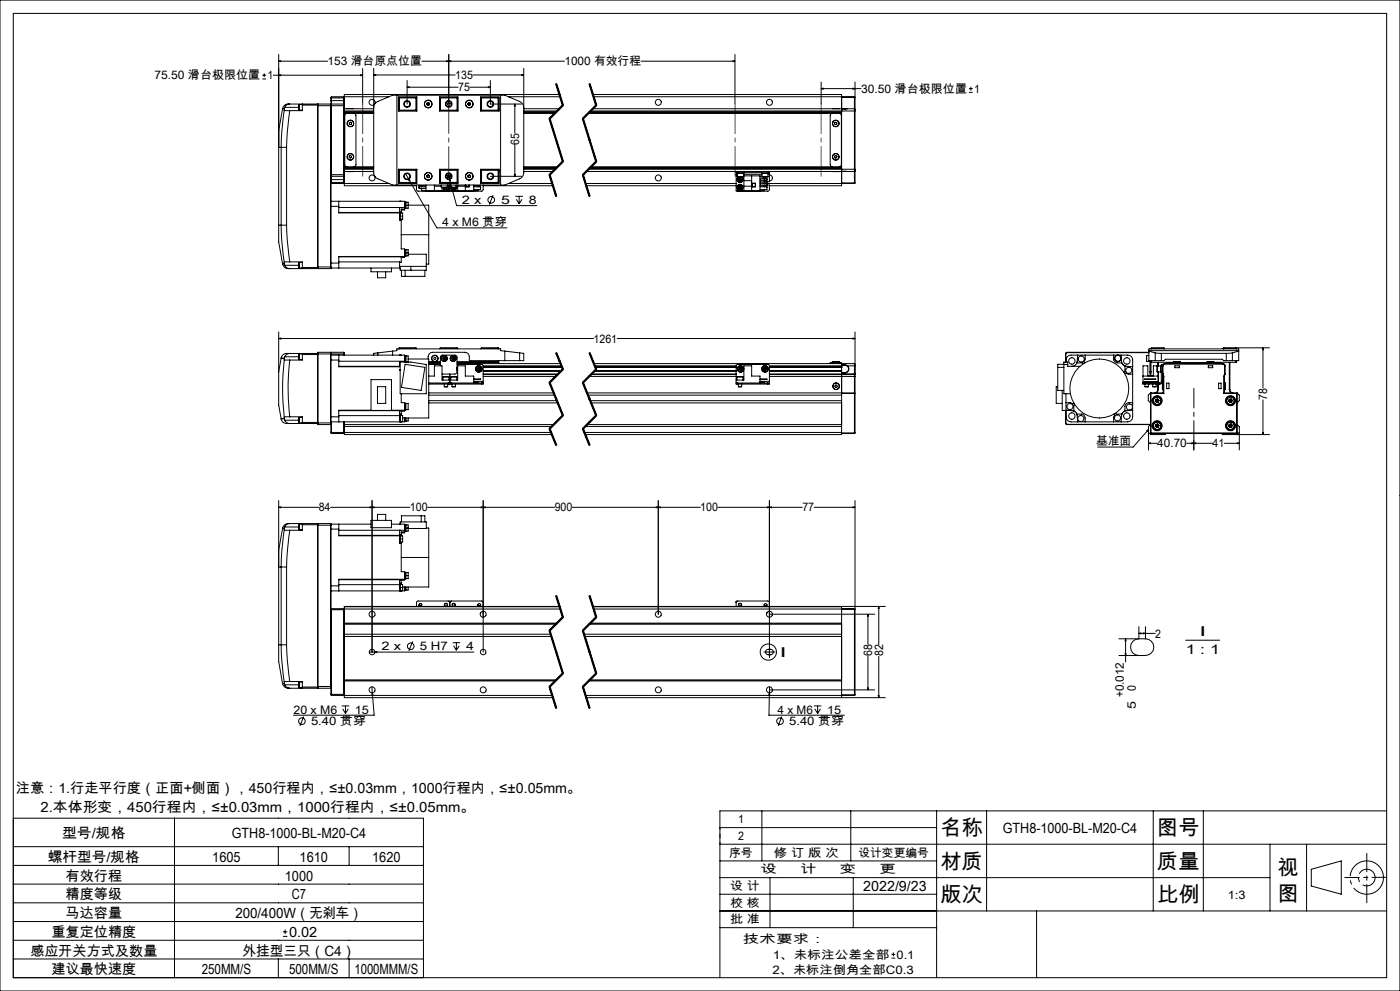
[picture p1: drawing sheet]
<svg xmlns="http://www.w3.org/2000/svg" width="420mm" height="297mm" viewBox="0 0 420 297" stroke-linecap="round" stroke-linejoin="round" font-family="sans-serif">
<g fill="none" stroke="#000" stroke-width=".3">
<path d="M0 0h420v297h-420zM4 4h412v289h-412zM83.6 18.3l.6-.1v.3zM83.6 18.3h14.7M83.6 16.3v51.2M134 18.2l.6 .1-.6 .2zM134.6 18.3l.6-.1v.3zM134.6 16.3v14.9M169.3 18.3h-42.8M192.3 18.3h28.2M219.9 18.2l.6 .1-.6 .2zM220.5 16.3v14.9"/>
<path d="M78.7 23.7h1.1M78.7 22.5h1.1M79.3 22v1.1M82 22.5h26.8M83.6 22.5l.6-.1v.3zM84.8 32.6l-1.2 6.6v5h.7M84.8 32.6h.5M85.3 33.1l-.8 6.5-.2 4.6M85.3 33.1l1.6 .1M85.3 32.6v.5M85.4 32.2l-.1 .4M85.4 32.2h4.3"/>
<path d="M86.9 31.2h-.3a1.67 1.67 0 0 0-1.8 1.4M86.9 33.2l-.7 6.5-.2 4.5M86.9 31.2l8.4 .1M86.9 31.2l-.8 .2-.7 .8M89.7 31.3v1.7M89.7 31.3h1M89.7 33h1M90.7 31.2v.3M90.7 31.5v1.7h-3.8M90.7 31.5h4.6M95.3 31.3v.4M95.3 31.7v48.3"/>
<path d="M95.3 31.7h8M95.4 31.2v49.3M95.4 31.2h3.8M95.4 31.2l-.1 .1M99.2 31.2v49.3M99.2 31.2l.1 .1M99.3 31.3v48.7M99.3 30.2v1.1M99.3 29.4h4M99.3 30.2h4M99.4 31.2v21.6M99.4 29v2.2"/>
<path d="M99.4 31.2h3.7M99.4 29l-.1 1.2M99.4 29h3.7M99.4 31.2l-.1 .1M103.1 31.2v21.6M103.1 29v2.2M103.1 31.2l.2 .1M103.1 29l.2 .2M103.3 31.3v.4M103.3 31.7v20.6M103.3 34h8.8M103.3 32.6h8.8"/>
<path d="M103.3 33.7h8.8M103.3 29h13.4M103.3 33.3h8.8M103.3 33.6h8.8M104 32.6h1.9M104.1 34l-.5 .2-.2 .5v14.7l.2 .4 .5 .2M104.8 36.8l.4-.2 .3 .3-.1 .3-.3 .2-.3-.3zM106.1 34l.4 .1 .3 .4v15l-.3 .4-.4 .1M108.2 22.4l.6 .1-.6 .2zM108.8 20.5v10.7M112.1 22.5l.6-.2v.3zM112.1 20.5v31.6l.9 1.3 4.8 2.1h33.6l5.1-2.3 .5-.7 .1-.8v-31.2"/>
<path d="M112.1 22.5h24.5M112.1 32.2l.2-.7 .7-.9 4.8-2.1h33.6l4.8 2.1 .8 .9 .1 .7M119.1 28.5v27M119.5 32.6h.1M119.5 29.1h5.6v4.2h-5.6zM119.6 29.3v4M119.6 29.3h5.2M119.8 29.2v4M119.8 29.2h5.3M119.8 33.2h5.3M119.8 29.2l-.2 .1M122.1 26.1l.6-.1v.3z"/>
<path d="M122.1 24.1v7.1M122.1 26.1h15.3M124.8 29.3l.2-.1v4l-.2-.2M124.8 33h-5.2l.2 .2M124.8 29.3v3.7M128.1 31.4l.3 .1M128.1 31v.4M128.4 30.8l.4 .2M128.4 30.8l-.3 .2M128.8 31.4l-.4 .1M128.8 31v.4M131.9 29.1h5.5v4.2h-5.5z"/>
<path d="M131.9 29.2h5.5M131.9 33.2h5.5M132.1 29.3v3.7M132.1 29.3l-.2-.1v4l.2-.2M132.1 33h5M132.1 29.3h5M137.1 29.3l.2-.1v4l-.2-.2M137.1 29.3v3.7M140.4 31.4l.4 .1M140.4 31v.4M140.8 30.8l.3 .2M140.8 30.8l-.4 .2"/>
<path d="M141 26.1h6.1M141.1 31.4l-.3 .1M141.1 31v.4M141.9 22.5h15.2M144.2 29.1h5.5v4.2h-5.5zM144.2 29.2h5.2M144.2 33.2h5.2M144.5 29.3v3.7M144.5 29.3l-.2-.1v4l.2-.2M144.5 33h5.1l-.2 .2M144.5 29.3h5.1M146.5 26l.6 .1-.6 .2z"/>
<path d="M147.1 24.1v7.1h9.4M149.4 29.2v4M149.4 29.2l.2 .1M149.6 29.3v4M149.6 32.6h.1M150.2 28.5v27M152.5 29h15.5M154.4 31.2l.2 .6h-.3zM154.4 31.2v8.6M156.5 22.3l.6 .2-.6 .1zM157.1 34h9.3M157.1 32.6h10.7"/>
<path d="M157.1 33.7h9.6M157.1 33.3h10M157.1 33.6h9.7M164.7 35.6l4 12.9M165 35.5l4 12.8M166.7 25.2l2 6.4M166.9 25.1l2 6.5-4 4 4 12.8-4 4 2 6.4M167 25.1l2 6.4M167.9 28.3h-64.6v3M168.7 31.4l-4 4M169 31.7l-4 4M174.7 35.6l4 12.9"/>
<path d="M175 35.5l4 12.8M176.4 34h76.1M176.7 25.2l2 6.4M176.7 33.7h75.8M176.8 33.6h75.7M176.9 25.1l2 6.5-4 4 4 12.8-4 4 2 6.4M177 25.1l2 6.4M177.2 33.3h79.1M177.8 28.3h74.7v5M177.8 32.6h75.7M178 29h78.3M178.7 31.4l-4 4"/>
<path d="M179 31.7l-4 4M246.3 26.6l.6-.2v.3zM246.3 26.6h12M246.3 24.6v6.6M249.7 34l-.6 .5v15l.6 .5M249.8 32.6h2M250.4 36.8l.4-.2 .3 .2-.1 .4-.3 .2-.3-.3zM251.7 34l.5 .2 .2 .5M252.5 33.3v17.4M252.5 29.2h3.8M253.5 32.7h-1v.6M253.5 32.6h.7"/>
<path d="M253.5 32.6v.1M255.9 26.4l.6 .2-.6 .1zM256.3 33.3h.2M256.3 32.6v.7M256.3 32.6l.2 .2M256.3 32.6l-2.8 .1M256.3 29l.2 .1-.2 .1M256.3 29v.2M256.3 29.2v3.4M256.3 33.3v17.4M256.5 24.6v8.2M256.5 32.8v.5"/>
<path d="M256.5 33.3v17.4M290.7 27.7h1.1M290.7 26.6h1.1M291.3 26v1.1M84.3 44.2h1.7M84.3 44.2v23.3M86 44.2v23.3M99.3 54.6h4M99.3 52.3h4M99.3 52.7l.1 .1M99.3 53.8h4M99.3 54.8l.1 .2"/>
<path d="M99.4 52.8v2.2M99.4 52.8h3.7M99.4 55h3.7M103.1 52.8v2.2M103.3 52.3v.4M103.3 52.7v3h21.7M103.3 50h8.8M103.3 50.3h8.8M103.3 51.4h8.8M103.3 55h13.4M103.3 50.7h8.8M103.3 50.4h8.8"/>
<path d="M103.3 52.7l-.2 .1M103.3 54.8l-.2 .2M104 51.4h1.9M104.8 46.7l.4-.1 .3 .3-.1 .4-.4 .1-.3-.3zM119.5 51.4h.1M119.5 50.7h5.6v4.2h-5.6zM119.6 50.7v4M119.6 54.7h5.2M119.6 54.7l.2 .1M119.8 50.8v4M119.8 54.8h5.3M119.8 50.8l-.2 .2h5.2"/>
<path d="M119.8 50.8h5.3M121.7 52.1l.8 1.4M122.5 53.5l.5 .5-.3 .1zM122.5 53.5l8.6 14.8h21M124.8 51l.2-.2v4l-.2-.1M124.8 51v3.7M125 55.5v1.4l.3 .4 9.4-.1M125.7 55.5v.1h2.1M125.7 56h2.1M125.7 56v.3M125.7 56v.5h2.1M125.9 56.5h.4"/>
<path d="M126.5 55.6v.4l-.4-.3-.4 .3M126.5 56.5v.6h1.3M127.8 55.5v1.7h14.3v-1.7M128.1 53l.3 .2M128.1 52.6v.4M128.4 52.5l.4 .1M128.4 52.5l-.3 .1M128.8 53l-.4 .2M128.8 52.6v.4M130.3 55.5v1.7M130.3 55.8h2.1M131.9 50.7h5.5v4.2h-5.5z"/>
<path d="M131.9 54.8h5.5M131.9 50.8h5.5M132.1 51v3.7M132.1 54.8v.1M132.1 51l-.2-.2v4l.2-.1M132.1 54.7h5M132.1 51h5M132.4 56.1h1.8M132.4 55.5v.6M132.6 56.2v1M132.8 54.8v.1M133.3 56.2l.1 .3"/>
<path d="M133.4 56.5l.5 .1M133.7 56.2l-.3 .3M133.8 56.2l.1 .4M133.9 56.2l.4 .1M134.2 55.5v.6M134.2 55.9l.1 .4M134.2 53h.3zM134.3 53l.2 .2M134.3 56.3l-.4 .3M134.3 53.1l.1 .1M134.3 55.5a.88 .88 0 0 1-.1 1.4 .88 .88 0 0 1-1.3-.7 .9 .9 0 0 0 1.3 .8 .9 .9 0 0 0 .2-1.5M134.4 52l.4 1.7"/>
<path d="M134.5 52.7h.5M134.5 52.4v.6M134.8 53.7l.3 .5-.3 .1zM134.8 53.7l2.2 7.9h24M134.9 52.6v.5M134.9 55.5v1.7M135 56.1h1.8M135 55.5v.6M135.7 56.2v.2M135.7 56.4l.5 .2M136.1 56.2l-.4 .2M136.1 56.2l.1 .4"/>
<path d="M136.2 56.2l.4 .1M136.5 54.8v.1M136.6 56.2v.1M136.6 56.3l-.4 .3M136.8 55.6a.9 .9 0 0 1-.4 1.4 .9 .9 0 0 1-1.2-.8 .87 .87 0 0 0 1.1 .8 .87 .87 0 0 0 .5-1.3M136.8 55.5v.6M137.1 51l.2-.2v4.1M137.1 51v3.7M137.1 54.8v.1M137.1 54.7l.2 .1M137.3 55.5v1.7M137.3 55.8h2.3"/>
<path d="M139.6 55.5v1.7M139.7 55.5v.5h1.1v-.5M140.4 53l.4 .2M140.4 52.6v.4M140.7 55.5v.5M140.8 52.5l.3 .1M140.8 52.5l-.4 .1M141.1 53l-.3 .2M141.1 52.6v.4M142.1 56h2.1M143.4 55.6v.4l.4-.3 .4 .3M143.4 56.8v.3h-1.3"/>
<path d="M144.2 56v.3M144.2 50.7h5.5v4.2h-5.5zM144.2 55.5v.1h-2.1M144.2 56v.8h-2.1M144.2 54.8h5.2M144.2 50.8h5.2M144.5 51v3.7M144.5 51l-.2-.2v4l.2-.1M144.5 54.7h5.1M145 55.5v1.4l-.5 .4-9.3-.1M145 55.7h20.8M147.1 52.8h9.4"/>
<path d="M147.9 58.5l-1.1 2.8M149.4 50.8v4M149.4 50.8l.2 .2h-5.1M149.6 50.7v4M149.6 51.4h.1M149.6 54.7l-.2 .1M152.5 55h13.2M154.3 52.2h.3l-.2 .6zM154.4 43.4v9.4M154.6 58.8h2.3M154.9 59.7l.9 1.4M155.8 58.8v2.3"/>
<path d="M156.6 59.7l-.8 1.4M157.1 50h10.2M157.1 50.3h9.9M157.1 51.4h8.8M157.1 50.7h9.4M157.1 50.4h9.8M164.7 52.5l2 6.4M165 52.3l2 6.5M168.7 48.3l-4 4M169 48.5l-4 4M174.7 52.5l2 6.4M175 52.3l2 6.5"/>
<path d="M175.6 55h45.2M175.9 51.4h44.9M175.9 55.7h44.9M176.5 50.7h79.8M176.9 50.4h75.6M177 50.3h75.5M177.3 50h75.2M178.7 48.3l-4 4M179 48.5l-4 4M220.8 51.4h.5M220.8 51.7h.5M220.8 51.7v.5"/>
<path d="M220.8 51.4v.3M220.8 52.2v5h7.2v-4.5h-4.9M220.8 52.7h.5M220.8 52.2h.5M221.2 51.7v.3h2v-.3M221.3 53h1.7M221.3 53h1.8M221.3 52v1M221.3 51.4v.3M221.3 51.4h9M221.3 51.7h9M221.5 53.8l.3 .5"/>
<path d="M221.5 55.9l.1 .5M221.5 55.9l1 .4M221.6 53l-.5 .8M221.6 56.4l.4 .2M221.7 53l-.6 .8M221.7 53.4h.5M221.7 53.4l-.2 .4M221.7 53.4l.6 .8M222 55.6l-.5 .3M222 55.6l.4 .2M222 55.6v1M222.2 53.4l.3 .4"/>
<path d="M222.2 53.4l-.4 .9M222.3 54.2l-.5 .1M222.3 53a.88 .88 0 0 1 .2 1.5 .88 .88 0 0 1-1.4-.7M222.4 53a.91 .91 0 0 1 .1 1.6 .91 .91 0 0 1-1.4-.8M222.4 55.8l.1 .5M222.4 55.8l-.8 .6M222.5 56.3l-.5 .3M222.5 53.8l-.2 .4M222.5 53.8h-1M223 53h.1M223.1 52v1M223.1 52.2h5.5"/>
<path d="M223.2 52.7v4.5M223.2 55.8h2.3M223.2 54.1h2.3M225.5 52.7v4.5M225.6 54.9h1v1.1h-1zM225.6 55h1v1M228 53.4h2.1v.5M228 54.3h2.1v.5h-2.1M228 55.1h2.1v.5h-2.1M228 56h2.1v.8h-2.1M228 53.9h2.1M228 52.8h.6"/>
<path d="M228.5 51.7v.3h2v-.3M228.6 53h.1M228.6 53h1.8M228.6 52v1M229.3 55.6v.4l.4-.3 .3 .3M229.3 53v.4M229.3 54.8v.3M229.3 56.8v.3h-1.3M229.3 55h27M229.4 53.4h.5M230 53.9a.41 .41 0 0 1-.3 .3 .41 .41 0 0 1-.4-.3v.4M230.1 53.7v.2"/>
<path d="M230.1 56v.3M230.1 55.5h.7v1.4l-.4 .4-9.3-.1M230.3 51.4h.5M230.3 51.7h.5M230.3 51.4v.3M230.4 53h.1M230.4 52v1M230.4 52.2h.4M230.8 52.4a.9 .9 0 0 1 .9 .9 .9 .9 0 0 1-.9 .9M230.8 51.7v.5M230.8 51.4v.3M230.8 52.2v2.3h-.7"/>
<path d="M230.8 51.4h22.7M249.8 51.4h2M250.5 46.7l.4-.1 .2 .4-.1 .3-.4 .1-.2-.3zM252.4 49.4l-.2 .4-.5 .2M252.5 50.7v5h-21.7M252.5 50.7v.6h1M252.5 54.8h3.8M253.5 51.3l2.8 .1M253.5 51.4h.7M253.5 51.3v.1M256.3 50.7h.2M256.3 50.7v.7"/>
<path d="M256.3 54.8h.2M256.3 54.8v.2M256.3 51.4v3.4M256.5 50.7v.5M256.5 51.2l-.2 .2M256.5 54.8l-.2 .2M256.5 51.2v3.6M83.6 67.5v5l1.2 6.6M83.6 67.5h.7M84.3 67.5h1.7M84.3 67.5l.2 4.6 .8 6.5M84.8 79.1a1.77 1.77 0 0 0 2.1 1.4"/>
<path d="M85.3 78.6v.5M85.3 79.1l.1 .4M85.3 79.1h-.5M85.4 79.5l.5 .6 1 .4M85.4 79.5h4.3M86 67.5l.2 4.5 .7 6.5M86.9 78.5l-1.6 .1M86.9 78.5h3.8v1.7M89.7 78.7v1.6M89.7 78.7h1M99.3 60.3h2.3M99.3 61.8h2.3"/>
<path d="M99.3 78.8h2.3M101.6 60.3v1.5M101.6 78.8v1.5M101.6 60.3h19.8v2.6h-1M101.6 61.8v2h18.3M101.6 63.7h18.3M101.6 78.5h18.3M101.6 62.2h19.8M119.9 60.3h.1M119.9 63.8v1M119.9 63.8h.2v2h-.2M119.9 64.8v1.3h.5"/>
<path d="M119.9 63.7v.1M119.9 62.2h.1M119.9 62.2v1.5M119.9 62.2v.1M119.9 78.5v1.8M119.9 60.3h.2M119.9 64.8h.9M119.9 79.8h8M119.9 63.6h.5M120.1 63.8h.7v1M120.1 60.3h.1M120.4 65.7v.4"/>
<path d="M120.4 63.6v.2M120.4 66.1v8.5h1v2.3M120.4 70.3h8.2M120.8 64.8v.9h-.7M121.4 76.9l-19.8 .1M121.4 74.8h.4v2M121.4 61.5h7.2v8.8M121.4 77.1h-1v1.5l-.5-.1M121.4 62.6h-1v1M121.4 60.5h.4v2h-.4M121.4 76.9h-19.8v1.9M121.4 75.8h1"/>
<path d="M121.6 74.8v2M121.6 60.5v2M121.8 74.9h.6v.9M121.8 60.6h.6v1.8h-.6M122.4 75.8v.9l-1 .1M122.4 76.2h5.5v4.8h-7.8v-.7h-20.8M123.3 79.8v1.2M128.6 70.3v8.9h-.7M83.6 99.5v11.9M89.7 80.3h1M90.7 80.2v.3M90.7 80.2h4.6"/>
<path d="M95.3 80.4l-8.4 .1M95.3 80v.4M95.3 80h4M95.3 80.4l.1 .1M95.4 80.5h3.8M99.3 80l-.1 .5M111.3 80.3v1.2h6.1v-1.2M113.2 81.5v1.8h2.5v-1.8M120.4 81v1.8h7.1v-1.8M121.5 81v1.8M256.5 99.5v12.6M83.6 101.5l.6-.2v.3z"/>
<path d="M83.6 101.5h94.5M83.6 111.4v10l.7 4.2M84.3 107.3h.1M84.3 107.3l1 .1M84.3 107.3l-.7 4.1M85.3 107.8l1.6 .1M85.3 107.8a75 75 0 0 0 0 17.2M85.3 107.4v.4M85.4 106.9l-.1 .5M85.4 106.9h4.3M86.9 105.9h-.3a1.84 1.84 0 0 0-2.3 1.4M86.9 107.9a73.4 73.4 0 0 0 0 17"/>
<path d="M86.9 105.9a1.76 1.76 0 0 0-1.5 1M86.9 105.9h8.4M89.7 106.9v.9M89.7 106.1v.8M89.7 106.1v1.7M89.7 106.1h1M89.7 107.8h1M90.7 105.9v.4M90.7 106.3v1.6h-3.8M90.7 106.3h4.6M95.3 106.1h8M95.3 106.3v20.3"/>
<path d="M95.4 105.6l-.1 .7M95.4 105.6v21.6M95.4 105.6h3.8M99.2 105.6v21.6M99.2 105.6l.1 21.1M99.3 106.4h22.1v1.9M99.3 107.9h2.3M99.4 105.6v.8M99.4 105.6h3.7M99.4 105.6l-.1 .2M101.6 106.4v1.5M101.6 107.9v2h18.3v-1.4h3.4l4.6 .8v8.7h-7.8v-9.5"/>
<path d="M101.6 109.8h18.3M101.6 108.3h19.8M103.1 105.6v.8M103.1 105.6l.2 .5M103.3 106.1v.3M111.3 113.8h6.1v9.2h-6.1zM113.2 115.9h2.5v5h-2.5zM113.3 105.8l-1.2 .1v.5M113.3 105.8v.6M117.8 105.2v1.2M117.8 105.2l1.3-.1v-.5h31.1v.5l1.2 .1M117.8 105.2l-4.5 .6"/>
<path d="M119.6 104.4h5.4M119.6 104.4v.2M119.8 104.2h5l.2 .2M119.8 104.2v.4M119.8 104.2l-.2 .2M119.9 106.4h.1M120.1 110.7h-.2l.2 .3M120.1 106.4h.1M120.4 118v2.7h1v2.4h-19.8M121.4 106.6h.4v2M121.4 108.3v.2M121.5 109.2l6 .9-1.1 6.9-6-.9z"/>
<path d="M121.6 106.6v1.9M121.8 106.7h.6v.9M122.4 107.6h6.2v17.7h-7.8M122.4 107.6v.9M125 104.4v.2M128.4 107.6a1.55 1.55 0 0 1 1.4-2h9.7a1.33 1.33 0 0 1 1.3 1.3v1.2h15.1M128.6 118.4h37.8M128.6 117.8h37.5M128.6 109h3.5M128.6 114.8h5.8M128.6 115.1h5.8M128.6 109.2h3.5"/>
<path d="M128.6 112.7h1.7v-3.1h2.3v4.3h4.7v-4.3h2.3v3.1h2.5v2.1M128.6 108.6h3.5M128.6 108.4h3.5M131.9 104.4l.2-.2h5l.2 .2M131.9 104.4h5.4M131.9 104.4v.2M132.1 109.6v-2.6l.3-.5 4.2-.1 .4 .3v5.1l-.5 .3h-3.9M132.8 107.5l.3 .4M132.9 112.9h.1M132.9 113h1.8M132.9 113v.9M132.9 112.9l1.8 .1"/>
<path d="M133 107h.5M133 107l-.2 .5M133 107l.3 .4M133.3 115.9h1M133.3 115.1v.8M133.3 107.4h.5M133.3 107.4l.3 .4M133.3 107.4l-.2 .5M133.3 107.4l-.5 .1M133.5 107l.3 .4M133.5 107l-.2 .4M133.6 107.8l-.5 .1"/>
<path d="M133.8 107.4l-.2 .4M134.3 115.1v.8M134.4 114.8h1.1M134.4 115.1h.5M134.4 114.8v.3M134.7 113v.9M134.9 115.1h.6M134.9 112.1v3M135.3 112.9h.1M135.2 113h1.8M135.2 113v.9M135.3 112.9l1.7 .1"/>
<path d="M135.5 114.8h9M135.5 115.1h9M135.5 114.8v.3M135.5 107.5l.2 .4M135.6 115.9h1M135.6 115.1v.8M135.7 107h.5M135.7 107l-.2 .5M135.7 107l.3 .4M136 107.4l.2 .4M136 107.4h.5M136 107.4l-.3 .5"/>
<path d="M136 107.4l-.5 .1M136.2 107l.3 .4M136.2 107l-.2 .4M136.2 107.8l-.5 .1M136.5 107.4l-.3 .4M136.6 115.1v.8M137 113v.9M137.1 110v1.1M137.1 109.2l7.7 .2 .2 4.9M137.1 110.2v.7M137.1 110.3v.5M137.1 109h31"/>
<path d="M137.1 108.4h12.3M137.3 104.4v.2M142.1 114.4h1.3v.2h-1.3M142.1 113.6h2.1l-2.1 .1M142.1 114.3h2.9M143.2 110.3v.5M143.2 110.3l.9 .5M143.2 110.8l.5 .3M143.6 110.1l-.4 .2M143.6 110.1l.4 .2M143.6 110.1l.1 1M144 110.3l.1 .5"/>
<path d="M144 110.3l-.8 .5M144.1 110.8l-.4 .3M144.3 104.4h5.3M144.3 104.4v.2M144.5 114.8h.5M144.5 114.8v.3M145 114.8v.3h-.5M145 114.3v.5M145 110h23.6M145 111.2h23.4M145 110.1h23.6M145 111.1h23.5"/>
<path d="M145 109.6h23.4M145 112.1h22.5M145 112.3h22.3M145 112.8h21.7M145 109.9h23.5M145 111.2h23.3M149.4 104.2h-4.9l-.2 .2M149.4 108.4l.2 .2h-12.5M149.4 104.2v.4M149.4 108.1v.3M149.4 104.2l.2 .2M149.6 104.4v.2"/>
<path d="M149.6 108.1v.9M151.4 105.2v2.9M151.4 105.2l4.5 .6M155.9 105.8l1.2 .1v2.2h-1.2M155.9 105.8v2.3M164.7 114.7l4 9.9M165 114.6l4 9.8M166.7 105.8l2 4.9M166.9 105.8l2 4.9-4 4 4 9.8-4 4 2 4.9M167 105.7l1 2.5M168 108.2l1 2.4zM168.7 110.6l-4 4"/>
<path d="M169 110.8l-4 4M174.7 114.7l4 9.9M175 114.6l4 9.8M176.1 117.8h80.2M176.4 118.4h76.1M176.7 105.8l2 4.9M176.7 112.8h44.1M176.9 105.8l2 4.9-4 4 4 9.8-4 4 2 4.9M177 105.7l2 4.9M177.3 112.3h43.5M177.5 112.1h43.3M178.2 109h78.1"/>
<path d="M178.3 111.2h42.5M178.4 111.2h42.4M178.4 109.6h42.4M178.5 111.1h42.3M178.5 110h42.3M178.5 109.9h42.3M178.6 110.1h42.2M178.7 110.6l-4 4M179 110.8l-4 4M185.1 101.5h71.4M220.8 114.8h.5M220.8 113.9h2.4v-4.3h2.3v3.1h2.5v2.1"/>
<path d="M221.1 113h1.8M221.1 113v.9M221.1 112.9l1.8 .1M221.1 112.9h.1M221.3 114.8v.3M221.3 114.8h9M221.3 115.1h9M221.5 115.9h1M221.5 115.1v.8M221.7 110.8l.4 .3M221.8 110.3l-.1 .5M221.8 110.3l.4 .3"/>
<path d="M222.2 110.6l-.1 .5M222.2 110.6l.4 .2M222.2 110.1l-.4 .2M222.2 110.1l.4 .2M222.2 110.1v.5M222.5 115.1v.8M222.6 110.8l-.5 .3M222.6 110.3v.5M222.6 110.3l-.9 .5M222.9 113v.9M228 114.4h1.3v.2h-1.3M228 113.6h2.1l-2.1 .1"/>
<path d="M228 114.3h2.8M229.1 110.3v.5M229.1 110.3l.4 .3M229.1 110.8l.5 .3M229.4 110.1l-.3 .2M229.4 110.1l.5 .2M229.4 110.1l.1 .5M229.5 110.6l-.4 .2M229.5 110.6l.1 .5M229.5 110.6l.4 .2M229.9 110.3v.5M229.9 110.3l-.4 .3"/>
<path d="M229.9 110.8l-.3 .3M230.3 114.8h.5M230.3 114.8v.3M230.8 109.9l21.7 .1M230.8 111.2h21.7h-21.7M230.8 114.3v-4.7l-.3-.3-9.2-.1-.5 .4v5.5h.5M230.8 114.8v.3h-.5M230.8 114.3v.5M230.8 110h21.7M230.8 110.1h21.7M230.8 111.1h21.7M230.8 109.6h21.7"/>
<path d="M230.8 112.3h25.5M230.8 112.8h25.5M249.7 108.4h2M249.7 108.7h-.6v.3M249.7 108.7h2.7v.3M249.7 108.4v.6M249.8 108.7h1.9M250.6 115.4h.4l.2 .4-.2 .3h-.4l-.2-.4zM251.7 108.4v.6M252.5 109v.6M252.5 109.6v20.6h-77M252.5 110h.1"/>
<path d="M252.5 109v.3h1M252.5 117.9h3.8M252.5 111.8h1M252.5 111.7h1M252.5 109.5h1M253.5 109.5l.7 .2M253.5 109.3l.7 .3M253.5 109.3v.2M253.5 111.7v.1M254.2 109.7a1.09 1.09 0 0 1 .3 1.2 1.09 1.09 0 0 1-1 .8M254.2 109.6a1.17 1.17 0 0 1 .4 1.4 1.17 1.17 0 0 1-1.1 .8M254.2 109.6h2.1"/>
<path d="M254.2 109.6v.1M255.9 101.3l.6 .2-.6 .1zM256.3 117.8v.1M256.3 117.8l.2 .1h-.2M256.3 109v.6M256.3 109l.2 .1v.5h-.2M256.3 112l.2 .1M256.3 112v.3M256.3 112.8h.2M256.3 112.3v.5M256.3 109.6v2.4M256.3 112.8v5"/>
<path d="M256.3 117.9v11.8M256.3 112l-25.5 .1M256.5 112.1l-.2 .2M256.5 112.1v.7M256.5 112.8v16.9M317.3 110.1h1.9M317.3 115.9h-.4v5h1.8M318.7 117v6h2.2M319.2 109.2h-1.9v7.8h1.9M319.2 109.3h1.1M319.7 106.1h.1M319.7 106.1v2.4"/>
<path d="M319.8 106.1v2.4M319.8 118v6.9a1.57 1.57 0 0 0 1.5 1.5h2.8M320.1 105.6l-.4 .5M320.1 105.7l-.3 .4M320.1 105.6h24.6M320.1 105.6v.1M320.1 105.7h24.6M323 108.8a1.55 1.55 0 0 1-1.4 1M323 108.8h1.8l.2 .2M323.3 106.4l-.3 2.4M324 109.8h-3.7v-1.3h-1.1v9.5h1.9M325.5 106.4v1.3l-.3 .7 .2 .4"/>
<path d="M334.1 106.4v1.2a1.21 1.21 0 0 0 1.1 1.2h1.3l1 .9M335.2 106.4h-13.9a1.62 1.62 0 0 0-1.5 2.1M335.5 106.4h2.8a1.45 1.45 0 0 1 1.5 1.5v13.9M336.3 106.4l.1 1.2a1.83 1.83 0 0 0 1.1 2.1M337.5 112l.3-.2 .6 .3h1.4M337.5 109.7v1.7l-.3 .2M337.5 109.7l2.3 .2M342.9 112.7h4.6M343 114.4h4.3v.2h-4.3zM343.3 113.6l.9 .1zM343.4 114.8h-.6v.3h.6M343.4 114.8h4.5"/>
<path d="M343.4 115.1h1.3M343.4 114.8v.3M343.5 115.9h1M343.5 115.1v.8M344 106.5v1.8M344 108.3h1M344 106.5h.7M344.5 113.6l.5 .1zM344.5 115.1v.8M344.7 115.1h1M344.7 114.8v.3M344.7 105.1h26.9"/>
<path d="M344.7 105.2l1.9 .6M345 111.4v.7h.3v-.7M345 111.4h.3M345 108.1v3.3M345.2 117.9v-.1l.1 .1M345.2 117.9h.1M345.2 117.9v11.8M345.3 117.9h3.8M345.3 104.4h4M345.3 104.4v.2M345.3 108.1v3.3M345.3 117.9v11.8"/>
<path d="M345.3 108.4l.2 .2M345.3 113.6l.6 .1zM345.5 104.2h3.6M345.5 108.6h6.6M345.5 104.2l-.2 .2M345.5 104.2v.4M345.5 108.1v.5M345.7 115.1h2.2M345.7 114.8v.3M345.8 115.9h1.1M345.8 115.1v.8M346.2 113.6l.5 .1z"/>
<path d="M346.6 105.8l1.8 .1M346.6 108.1h1.8M346.6 108.1h-1.9v-3.5h26.9v3.5h-1.9M346.6 105.8v2.3M346.7 119.7l-.1 .5M346.7 119.7l.8 .8M346.9 115.1v.8M347.1 109.7l.1 1.8zM347.2 111.5h1M347.3 116.8a.96 .96 0 0 1-1 1M347.3 116.8h.2M347.3 108.6v1"/>
<path d="M347.3 115.1v1.7M347.3 119.6l.4 .4M347.3 119.6l-.6 .1M347.3 119.6l-.2 .5M347.5 111.5v3.3M347.5 116.8l-.6 1M347.5 108.6v1.1M347.5 115.1v1.7M347.7 120l-.2 .5M347.7 120l-.6 .1M347.9 114.8v.3M348.2 109.7l-2.2-.1v3h-1.7v-3h-1.4v5.2"/>
<path d="M348.4 109.6h-.2v1.9h.2M348.4 114.3l-.5 .5M348.4 114.3h.4M348.4 105.9h19.5M348.4 108.1h.7l.5-.4h17l.5 .4h.8M348.4 109.7h.4M348.4 105.9v2.2M348.4 109.7v4.6M348.7 114.8l.1 2M348.7 114.8h.1M348.8 114.8h-.1M348.8 112.1v.2"/>
<path d="M348.8 114.3a.79 .79 0 0 1-.9 .8M348.8 109.6v-.4h-.4v.5M348.8 112h.1M348.8 109.6h.1M348.8 112v.3M348.8 114.8v2M348.8 116.8h.1M348.8 114.8h.1M348.8 109.6v4.7M348.8 112.3l.2 .5M348.9 112v.1M348.9 109.6v2.4"/>
<path d="M348.9 114.8h.1M348.9 112.1l.2 .7M348.9 112.1l-.1 .2M348.9 114.8v2M349 116.7l-.1 .1M349 112.8h.1M349 117.8l.1 .1M349 117.8h-3.8l-.7 .6v1.7l.7 .7M349 112.8v5M349.1 104.2v.4M349.1 112.8v5.1M349.1 104.2l.2 .2"/>
<path d="M349.3 104.4v.2M349.4 109v.1M349.4 109.1l-.5 .5M349.4 109l-.5 .1-.1 .5M349.4 109h17.5M349.4 109.1h17.5M350 114.8h.7v1.7h-.7zM350.8 108.7h-.7v.3M350.8 108.7h14.7M350.8 108.7v.3M352.1 108.4h2.1M352.1 108.6l.1 .1"/>
<path d="M352.1 108.6h2.1M352.1 108.4v.3M352.5 109.6h1.3v.6h-1.3zM354.2 108.6l-.1 .1M354.2 108.4v.2M362.1 108.4h2M362.1 108.6l.1 .1M362.1 108.6h2M362.1 108.4v.2M362.5 109.6h1.3v.6h-1.3zM364.1 108.4v.2M364.1 108.6h6.7"/>
<path d="M365.5 108.7h.6v.3M365.5 108.7v.3M365.6 114.8h.7v1.7h-.7zM366.9 109.1l.5 .5M366.9 109v.1M366.9 109l.4 .1 .2 .5M367 104.4h4M367 104.4v.2M367.1 112.8h.2M367.1 117.9h3.9M367.1 104.2v.4M367.1 112.8v5.1"/>
<path d="M367.1 104.2l-.1 .2M367.3 116.7v.1M367.3 117.8l-.2 .1M367.3 117.8h3.9l.6 .6v1.7l-.6 .7M367.3 112.8v5M367.3 114.8h.1M367.3 112.1l.2 .2M367.3 112.1l-.2 .7M367.3 114.8v2M367.3 116.8h.2M367.3 114.8h.2M367.4 109.6h.1"/>
<path d="M367.4 112l-.1 .1M367.4 112h.1M367.4 109.6v2.4M367.5 112.3l-.2 .5M367.5 114.8v2M367.5 112.1v.2M367.5 112v.3M367.5 109.6v2.5M367.9 108.1h1.8M367.9 105.9v2.2M368.8 119.7l-.2 .5M368.8 119.7l.7 .8"/>
<path d="M368.8 116.8l.6 1M368.8 116.8h.2M368.8 108.6v8.2M369 116.8a.96 .96 0 0 0 1 1M369 108.6v8.2M369.3 119.6l.4 .4M369.3 119.6l-.5 .1M369.3 119.6l-.2 .5M369.7 105.8l-1.8 .1M369.7 120l-.2 .5M369.7 120l-.6 .1M369.7 105.8v2.3"/>
<path d="M370.8 108.1v.5M371 117.9v-.1l.2 .1M371 117.9h.2M371 104.4l-.2-.2v.4M371 104.4v.2M371 108.1l-.2 .5M371 117.9v11.8M371.2 117.9v11.8M371.6 105.2l-1.9 .6M378.9 104.2v12.1M378.9 119.8v10.4M378.9 104.2l.1 .6h-.3z"/>
<path d="M380.9 104.2h-13.8M84.3 125.6a2.06 2.06 0 0 0 2.6 1.3M84.3 125.6h.1M85.3 125v.4M85.3 125.4l.1 .5M85.3 125.4l-1 .2M85.4 125.9l.6 .7 .9 .3M85.4 125.9h4.3M86.9 124.9l-1.6 .1M86.9 124.9h3.8v1.7M86.9 126.9h8.4M89.7 125.9v.8"/>
<path d="M89.7 125.1v.8M89.7 125.1v1.6M89.7 125.1h1M89.7 126.7h1M90.7 126.6v.3M90.7 126.6h4.6M95.3 126.6l.1 .6M95.3 126.7h4M95.4 127.2h3.8M99.3 126.7v.5M99.3 129.5h4M99.3 124.9h2.3"/>
<path d="M99.3 127.2h-.1M99.3 127.2v2.5l.1 .2M99.4 129.9h3.7M99.4 126.4v3.5M101.6 124.9v1.5M101.6 124.6h18.3M103.1 126.4v3.5M103.3 126.4v3.8h62.3M103.3 129.6h62M103.3 127.8h62.3M103.3 127.2h62.8M103.3 129.7l-.2 .2"/>
<path d="M111.3 122.9h-9.7v2M117.4 122.9h4M119.9 123.1h.1M119.9 123.1v1M119.9 124.6v1.8M119.9 124.5h.2v1.9M119.9 124.1v.5M119.9 124.1h.5M120.1 124.5h.7v1.9h-.7M120.4 124.1v.4M120.4 126.4h.1M121.4 120.9h.4v1.9l-.4 .1"/>
<path d="M121.4 123.2h-1v.9M121.4 125.3v1.1h-22.1M121.6 120.9v2M121.6 125.3v1M121.8 120.9h.6v1.9h-.6M121.8 125.3v1h-.4M122.4 125.3v.9h-.6M128.6 120.1h38.4M128.6 120.8h38.7M164.7 128.6l2 4.9M165 128.4l2 4.9M168.7 124.4l-4 4"/>
<path d="M169 124.6l-4 4M174.7 128.6l2 4.9M175 128.4l2 4.9M175.3 129.6h77.2M175.5 127.8h77M176.1 127.2h76.4M177.1 120.1h75.4M177.3 120.8h75.2M178.7 124.4l-4 4M179 124.6l-4 4M252.5 129.7h3.8M252.5 129.9h3.8"/>
<path d="M256.3 129.7v.2M256.3 129.7h.2M256.5 129.7l-.2 .2M319.7 126.7l.4 .5M319.7 126.7h.1M319.7 123v3.7M319.8 126.7l.3 .5M319.8 123v3.7M319.8 120.7h1.4l.6 .3 .4-.2M319.8 122.9l2.4 .3M320.1 127.2h25.1l-.6 .6v7.1M320.1 127.2h.1"/>
<path d="M320.1 127.2h25.1M322.1 123.2l.4 .2M322.2 123.2l.8 .9M322.4 121.3l-.2 .1v1.8M322.9 123.8l.1 .3M323 124.1h1.4a1.14 1.14 0 0 1 1.1 1.2v1.1M323 124.1l.3 2.3M334.2 124.1l.2 .3-.3 .6v1.4M334.6 123.8l.2 .3h1.7M336.5 124.1l-.2 2.3M336.8 123.8l-.3 .3M337.5 123.2l-1 .9"/>
<path d="M337.5 123.2l-.4 .2M339.8 120.7h-1.2a1.21 1.21 0 0 0-1.1 1.1v1.4M339.8 122.9l-2.3 .3M339.8 122.1v2.8a1.51 1.51 0 0 1-1.5 1.5h-13.9M344.1 129.1l.5-.4-.3 .6zM344.6 129.6l.6 .6h4.3l.3-.3M344.6 132.9l.6-.2v.3zM344.6 132.9h2.6M344.6 128.7l-4.7 5.3h-10.6M345.2 129.7h.1M345.2 129.7l.1 .2M345.3 129.7v.2"/>
<path d="M345.3 129.7h25.7M345.3 129.9h25.7M346.6 127.7l.4 .5M346.6 120.2l.4 .4M346.7 127.2l-.1 .5M346.7 127.2l.8 .8M347.1 120.1l-.1 .5M347.1 120.1l-.5 .1M347.3 127l.4 .5M347.3 127l-.6 .2M347.3 127l-.3 1.2M347.5 128l-.5 .2"/>
<path d="M347.5 120.5l-.5 .1M347.7 127.5l-.2 .5M347.7 127.5l-1.1 .2M356 132.9h7.8M357.5 132.7l.6 .2-.6 .1zM358.1 132.9l.6-.2v.3zM358.1 132v2.9M366.5 129.9l.3 .3h14.1M367.3 132.9h4.5M368.6 120.2l.4 .4M368.6 127.7l.4 .5M368.8 127.2l-.2 .5"/>
<path d="M368.8 127.2l.7 .8M369.1 120.1l-.1 .5M369.1 120.1l-.5 .1M369.3 127l.4 .5M369.3 127l-.5 .2M369.3 127l-.3 1.2M369.5 120.5l-.5 .1M369.5 128l-.5 .2M369.7 127.5l-.2 .5M369.7 127.5l-1.1 .2M371 129.7h.2M371 129.7v.2"/>
<path d="M371.2 129.7l-.2 .2M371.2 127.2l.6 .7v7M371.2 132.7l.6 .2-.6 .1zM371.8 129.6l-.6 .6M378.7 129.6h.3l-.1 .6zM83.6 152l.6-.1v.3zM83.6 152h12M83.6 150v43.2M84.8 158.3l-1.2 6.6v5h.7M84.8 158.3l.5 .1M85.3 158.8l-.8 6.6-.2 4.5M85.3 158.8l1.6 .1"/>
<path d="M85.3 158.4v.4M85.4 157.9l-.1 .5M85.4 157.9h4.3M86.9 156.9h-.3a1.76 1.76 0 0 0-1.8 1.4M86.9 158.9l-.7 6.5-.2 4.5M86.9 156.9l8.4 .1M86.9 156.9a1.64 1.64 0 0 0-1.5 1M89.7 157.1v1.6M89.7 157.1h1M89.7 158.7h1M90.7 156.9v.4M90.7 157.3v1.6h-3.8"/>
<path d="M90.7 157.3h4.6M95.3 157v.4M95.3 157.4v48.3M95.3 157.4h4M95.4 156.9v49.4M95.4 156.9h3.8M95.4 156.9l-.1 .1M99.2 152h23.7M99.2 156.9v49.4M99.2 156.9l.1 .5M99.3 157.4v50.8l.1 .2M99.3 157.1h12"/>
<path d="M99.3 158.6h2.3M101.6 158.6v2l18.5-.1v2h-.2M101.6 157.1v1.5M101.6 158.9h19.8M111 151.9l.6 .1-.6 .2zM111.3 156h6.1v2.1h-6.1zM111.6 152l.6-.1v.3zM111.6 150v45.4M113.2 156v-1.8h2.5v1.8M117.4 157.1h4v2.6h-1M119.9 158.9h.1M119.9 158.9v1.4"/>
<path d="M119.9 157.1h.1M119.9 157.1h.2v-.7h7.8v2h-5.5M120.4 156.4v-1.8h7.1v1.8M121.4 159.4h-1v.9M121.4 157.3h.4v1.9h-.4M121.4 158.3h1M121.6 157.3v1.9M121.8 157.3h.6v1M122.4 158.3v.9h-.6M126.4 154.6v1.8M127.9 158.3h.7v8.8M144.4 151.9l.6 .1-.6 .2z"/>
<path d="M145 152l.6-.1v.3zM145 150v45.4M166.4 152h-38.1M171.7 152h38.4M196.9 151.9l.6 .1-.6 .2zM197.5 152l.6-.1v.3zM197.5 150v34.1M230.2 151.9l.6 .1-.6 .2zM230.8 152l.6-.1v.3zM230.8 150v43.7M240.7 152h-25.3M244.2 152h12.3"/>
<path d="M255.9 151.9l.6 .1-.6 .2zM256.5 150v58.2M84.3 169.9h1.7M84.3 169.9v23.3M86 169.9v23.3M99.3 175.6h2.3M101.6 175.6v1.5M101.6 175.2h18.3M101.6 160.4h18.3M119.9 161.5v1.3h.5M119.9 160.4v1.1M119.9 161.5h.1"/>
<path d="M119.9 173.7h.1M119.9 173.7v1.1M119.9 175.2v1.9M119.9 175.1h.2v2M119.9 177.1h.1M119.9 160.3v.1M119.9 174.8v.4M119.9 161.5h.9M119.9 174.8h.5M119.9 160.3h.5M119.9 176.1h.9M120.1 160.6h.7v.9"/>
<path d="M120.1 175.2h.7v.9M120.4 162.5v.3M120.4 174.8v.4M120.4 160.3v.3M120.4 162.8v8.5h1v2.4h-19.8M120.4 177v.1M120.4 167.1h8.2M120.8 161.5v1h-.7M120.8 176.1v.9h-.7M121.4 173.6h-19.8v2M121.4 171.5l.4 .1v1.9h-.2M121.4 173.8h-1v1"/>
<path d="M121.4 175.9v1.2h-22.1M121.4 172.5h1M121.6 171.5v2h-.2M121.6 175.9v1M121.8 171.6h.6v.9M121.8 175.9v1h-.4M122.4 172.5v.9h-.6M122.4 175.9v.9h-.6M128.6 167.1v8.8h-7.8M166.7 178.6l2 6.4M166.9 178.6l2 6.4-4 4 4 12.8-4 4 2 6.4M167 178.5l1 3.2"/>
<path d="M176.7 178.6l2 6.4M176.9 178.6l2 6.4-4 4 4 12.8-4 4 2 6.4M177 178.5l2 6.4M83.6 193.2v5.1l1.2 6.6M83.6 193.2h.7M84.3 193.2l.2 4.6 .8 6.6M84.3 193.2h1.7M86 193.2l.2 4.5 .7 6.6M99.3 182.8h4M99.4 182.4v26M99.4 182.4h3.7M99.4 182.4l-.1 .2"/>
<path d="M103.1 182.4v26M103.1 182.4l.2 .2M103.3 190.7h.1M103.3 182.5h64.8M103.3 186.8h63.8M103.3 187.1h63.5M103.3 181.9h64.6M103.3 190.7h62.1M110.8 195.4h31.4M112.5 195.4l.6-.1v.3zM123.8 192.3l-1.1 2.8M125.7 181.2v.2"/>
<path d="M125.9 180.9h.4M126.5 181.2v.2h-.8M133.6 181.7a.5 .5 0 0 1-.2-.7 .5 .5 0 0 1 .8 0 .5 .5 0 0 1-.3 .7M134.7 180.2h.5M134.9 180.2v1.5M135.8 192.6h2.2M135.9 181.7a.5 .5 0 0 1-.2-.7 .5 .5 0 0 1 .8 0 .5 .5 0 0 1-.2 .7M136.1 193.5l.8 1.4M136.9 192.6v2.3M137.8 193.5l-.9 1.4M143.4 181.2v.2M144.2 181.2v.2h-.8"/>
<path d="M144.2 183.6v.1M144.2 183.6l-.1 .3M145 180.6l-.5-.5h-9.1l-.5 .5-.4-.5h-9.2l-.3 .4v1.2M164.7 189l4 12.9M165 188.9l4 12.9M165.2 190.1h-61.9M167.9 181.7h-64.6v27.4h62.5M168 181.7l1 3.2zM168.7 184.9l-4 4M169 185.1l-4 4M174.7 189l4 12.9M175 188.9l4 12.9"/>
<path d="M175.2 190.1h77.3M175.4 190.7h77.1M176.8 187.1h75.7M177.1 186.8h75.4M177.9 181.9h74.6M178.1 182.5h74.4M178.7 184.9l-4 4M179 185.1l-4 4M220.8 180.6l.4-.5h9.2l.4 .5M221.1 180.2h-.3v1.5M221.8 181.7a.5 .5 0 0 1-.2-.7 .5 .5 0 0 1 .8 0 .5 .5 0 0 1-.2 .7M229.3 181.2v.2"/>
<path d="M229.3 181.4h.7M229.9 194.8l.6-.2a1.22 1.22 0 0 1 1.5 .5 .83 .83 0 0 1-.8 1.1 1.22 1.22 0 0 1-1.5-.4zM230 195.4h1.7M230.1 183.7l-.2 .2M230.1 181.2v.2M230.8 194.6v1.6M230.8 184.1h31.6M252.5 181.7v27.4M252.5 182.6h3.8M252.5 182.4h3.8M256.3 182.4l.2 .2h-.2M256.3 182.4v.2"/>
<path d="M256.3 182.6v25.6M260.4 184.1l.1 .6h-.3zM260.4 184.1v9.1M260.4 196.7v10.1M263.6 181.7l.2 .6h-.3zM263.6 181.7v11.5M263.6 196.7v12.4M265.6 181.7h-87.8M335.7 191.4h7.9M337.5 195.9h.3l-.1 .6zM337.7 191.4v7M337.7 191.4l.1 .6h-.3z"/>
<path d="M341.7 189.8l.6-.1v.3zM341.7 187.8v3.6a2.5 2.5 0 0 0-2.5 2.6 2.5 2.5 0 0 0 2.5 2.5M341.7 189.8h4.9M343 189.7l.6 .1-.6 .2zM343.6 191.4a2.5 2.5 0 0 1 2.5 2.6 2.5 2.5 0 0 1-2.5 2.5h-7.9M343.6 187.8v3.6M355.7 191.9h10.2M84.8 204.9a1.84 1.84 0 0 0 2.1 1.4M85.3 204.4v.4M85.3 204.8l.1 .4M85.3 204.8l-.5 .1M85.4 205.2a1.54 1.54 0 0 0 1.5 1.1"/>
<path d="M85.4 205.2h4.3M86.9 204.3l-1.6 .1M86.9 204.3h3.8v1.6M89.7 204.4v1.7M89.7 204.4h1M89.7 206.1h1M90.7 205.9v.4M90.7 205.9h4.6M91.1 214.7l-1.1 2.9M95.3 206.2l-8.4 .1M95.3 205.7v.5M95.3 205.7h4"/>
<path d="M95.3 206.2l.1 .1M95.4 206.3h3.8M99.3 206.2l-.1 .1M99.3 208h4M99.4 208.4h3.7M102.5 211.6h2.3M102.8 212.4l.8 1.4M103.3 208.4h62.4M103.3 204.1h63.3M103.3 203.8h63.6M103.3 208.2l-.2 .2M103.6 211.6v2.2"/>
<path d="M104.5 212.4l-.9 1.4M111.5 205.8l.2 1.8M111.7 207.6l.2 .6h-.3zM111.7 207.6l.6 6.7h-24.2M164.7 205.9l2 6.4M165 205.8l2 6.4M168.7 201.7l-4 4M169 201.9l-4 4M174.7 205.9l2 6.4M175 205.8l2 6.4M175.6 208.4h80.7M175.9 209.1h89.7"/>
<path d="M176.6 204.1h75.9M176.9 203.8h75.6M178.7 201.7l-4 4M179 201.9l-4 4M230.8 207.6l.2 .6h-.4zM230.8 206.8h31.6M230.9 205.8l-.2 8.5h22.6M234.6 214.7l-1.2 2.9M244.2 211.6h2.2M244.4 212.4l.9 1.4M245.3 211.6v2.2M246.1 212.4l-.8 1.4"/>
<path d="M252.5 208.2h3.8M256.3 208.2h.2M256.3 208.2v.2M256.5 208.2l-.2 .2M260.2 206.2h.3l-.1 .6zM263.5 208.5h.3l-.2 .6zM4 245.2h123v47.8M4 253.7h123M4 259.4h123M52.4 245.2v47.8M83.5 253.7v5.7M104.7 253.7v5.7"/>
<path d="M216 253h200M216 248h65M216 258h65M228.6 243v15M255.2 243v15M281 243v50M296 243v30M346 243v30M361 243v30M381 253v20M392 253v20M416 243h-200v50"/>
<path d="M4 265h123M4 270.6h123M4 276.2h123M84.9 279.3h1.3M85.5 278.6v1.3M216 278h65M216 273h200M216 263h165M216 268h65M231 263v15M256 263v15M311 273v20"/>
<path d="M393.4 260.5l9-2.5v10l-9-2.5zM4 281.8h123M4 287.4h123M83.5 287.4v5.6M84.9 280.6h1.3M104.7 287.4v5.6M267.4 287.2h1.2M267.4 286h1.2M268 285.5v1.1"/>
<circle cx="105.1" cy="37" r=".99"/>
<circle cx="105.1" cy="37" r=".96"/>
<circle cx="111.6" cy="30.7" r=".91"/>
<circle cx="122.1" cy="31.2" r="1"/>
<circle cx="122.1" cy="31.2" r=".83"/>
<circle cx="128.5" cy="31.2" r="1.12"/>
<circle cx="128.5" cy="31.2" r="1.14"/>
<circle cx="134.6" cy="31.2" r=".42"/>
<circle cx="134.6" cy="31.2" r=".83"/>
<circle cx="134.6" cy="31.2" r="1"/>
<circle cx="140.8" cy="31.2" r="1.14"/>
<circle cx="140.8" cy="31.2" r="1.12"/>
<circle cx="147.1" cy="31.2" r="1.01"/>
<circle cx="147.1" cy="31.2" r=".84"/>
<circle cx="197.5" cy="30.7" r=".9"/>
<circle cx="230.8" cy="30.7" r=".9"/>
<circle cx="250.7" cy="37" r=".99"/>
<circle cx="250.7" cy="37" r=".95"/>
<circle cx="105.1" cy="47" r=".95"/>
<circle cx="105.1" cy="47" r=".99"/>
<circle cx="111.6" cy="53.3" r=".9"/>
<circle cx="122.1" cy="52.8" r=".83"/>
<circle cx="122.1" cy="52.8" r="1"/>
<circle cx="128.5" cy="52.8" r="1.12"/>
<circle cx="128.5" cy="52.8" r="1.14"/>
<circle cx="134.6" cy="52.8" r=".43"/>
<circle cx="134.6" cy="52.8" r=".83"/>
<circle cx="134.6" cy="52.8" r="1"/>
<circle cx="140.8" cy="52.8" r="1.14"/>
<circle cx="140.8" cy="52.8" r="1.12"/>
<circle cx="147.1" cy="52.8" r=".84"/>
<circle cx="147.1" cy="52.8" r="1.01"/>
<circle cx="147.4" cy="59.9" r=".98"/>
<circle cx="197.5" cy="53.3" r=".89"/>
<circle cx="222" cy="56.1" r=".89"/>
<circle cx="222" cy="56.1" r=".87"/>
<circle cx="250.7" cy="47" r="1"/>
<circle cx="250.7" cy="47" r=".95"/>
<circle cx="130.4" cy="107.4" r=".91"/>
<circle cx="130.5" cy="107.4" r=".34"/>
<circle cx="130.5" cy="107.4" r="1"/>
<circle cx="133.3" cy="107.4" r=".9"/>
<circle cx="133.3" cy="107.4" r=".86"/>
<circle cx="135.9" cy="107.4" r=".89"/>
<circle cx="136" cy="107.4" r=".86"/>
<circle cx="143.6" cy="110.6" r="1"/>
<circle cx="143.6" cy="110.6" r=".87"/>
<circle cx="143.6" cy="110.5" r=".9"/>
<circle cx="222.2" cy="110.6" r=".86"/>
<circle cx="222.2" cy="110.6" r=".99"/>
<circle cx="222.2" cy="110.6" r=".9"/>
<circle cx="229.5" cy="110.5" r=".9"/>
<circle cx="229.5" cy="110.6" r=".86"/>
<circle cx="229.5" cy="110.6" r="1"/>
<circle cx="250.8" cy="115.8" r=".94"/>
<circle cx="250.8" cy="115.7" r="1"/>
<circle cx="321.6" cy="108.2" r=".96"/>
<circle cx="324.4" cy="107.6" r=".92"/>
<circle cx="329.8" cy="116.4" r="8.8"/>
<circle cx="335.3" cy="107.4" r=".92"/>
<circle cx="335.4" cy="107.4" r=".98"/>
<circle cx="338" cy="108.2" r=".97"/>
<circle cx="338.6" cy="111" r=".92"/>
<circle cx="321" cy="121.9" r=".93"/>
<circle cx="321.6" cy="124.7" r=".96"/>
<circle cx="324.2" cy="125.4" r=".92"/>
<circle cx="335.2" cy="125.3" r=".92"/>
<circle cx="338" cy="124.7" r=".97"/>
<circle cx="338.8" cy="122" r=".92"/>
<circle cx="347.1" cy="120.1" r="1.33"/>
<circle cx="347.1" cy="120.1" r="1.13"/>
<circle cx="347.1" cy="127.6" r="1.13"/>
<circle cx="347.1" cy="127.6" r="1.34"/>
<circle cx="347.1" cy="127.6" r="1.16"/>
<circle cx="347.1" cy="120.1" r="1.49"/>
<circle cx="347.1" cy="127.6" r="1.5"/>
<circle cx="369.1" cy="120.1" r="1.5"/>
<circle cx="369.1" cy="120.1" r="1.33"/>
<circle cx="369.1" cy="127.6" r="1.17"/>
<circle cx="369.1" cy="120.1" r="1.17"/>
<circle cx="369.1" cy="127.6" r="1.51"/>
<circle cx="369.1" cy="127.6" r="1.13"/>
<circle cx="369.1" cy="120.1" r="1.13"/>
<circle cx="369.1" cy="127.6" r="1.34"/>
<circle cx="111.6" cy="184.1" r=".9"/>
<circle cx="111.6" cy="195.4" r=".84"/>
<circle cx="123.2" cy="193.7" r=".99"/>
<circle cx="126.1" cy="181.3" r=".42"/>
<circle cx="133.8" cy="181.3" r=".39"/>
<circle cx="136.1" cy="181.3" r=".39"/>
<circle cx="143.8" cy="181.3" r=".42"/>
<circle cx="144.9" cy="184.1" r=".9"/>
<circle cx="145" cy="195.4" r=".84"/>
<circle cx="197.5" cy="184.1" r=".89"/>
<circle cx="222" cy="181.3" r=".4"/>
<circle cx="229.7" cy="181.3" r=".42"/>
<circle cx="230.5" cy="195.4" r="2.43"/>
<circle cx="230.8" cy="184.1" r=".89"/>
<circle cx="90.6" cy="216.1" r=".98"/>
<circle cx="111.6" cy="206.7" r=".91"/>
<circle cx="145" cy="206.7" r=".91"/>
<circle cx="197.5" cy="206.7" r=".9"/>
<circle cx="230.8" cy="206.7" r=".9"/>
<circle cx="234" cy="216.1" r=".99"/>
</g>
<path d="M412.4 262.3a2.5 2.5 0 0 0-4.1-1.1 2.5 2.5 0 0 0 1 4.2 2.5 2.5 0 0 0 3.2-2.9l-.1-.2" fill="none" stroke="#000" stroke-width=".3" stroke-dasharray="30.5 1.3 1.3 1.3" stroke-dashoffset="24.5" stroke-linecap="butt"/>
<path d="M414.8 261.5a5 5 0 0 0-8.3-2 5 5 0 0 0 2.2 8.3 5 5 0 0 0 6.2-6l-.1-.3" fill="none" stroke="#000" stroke-width=".3" stroke-dasharray="30.5 1.3 1.3 1.3" stroke-dashoffset="16.7" stroke-linecap="butt"/>
<g fill="none" stroke="#000" stroke-width=".3" stroke-dasharray="6.3 1.3 1.3 1.3 5.1">
<path d="M166.9 25.1l2 6.5M168.9 31.6l-4 4M176.9 25.1l2 6.5M178.9 31.6l-4 4M164.9 52.4l2 6.4M168.9 48.4l-4 4M174.9 52.4l2 6.4M178.9 48.4l-4 4M166.9 105.8l2 4.9M168.9 110.7l-4 4M176.9 105.8l2 4.9M178.9 110.7l-4 4"/>
<path d="M164.9 128.5l2 4.9M168.9 124.5l-4 4M174.9 128.5l2 4.9M178.9 124.5l-4 4M166.9 178.6l2 6.4M176.9 178.6l2 6.4M168.9 185l-4 4M178.9 185l-4 4M164.9 205.8l2 6.4M168.9 201.8l-4 4M174.9 205.8l2 6.4M178.9 201.8l-4 4"/>
</g>
<path d="M164.9 114.7l4 9.8M174.9 114.7l4 9.8" fill="none" stroke="#000" stroke-width=".3" stroke-dasharray="6.3 1.3 1.3 1.3 5.1" stroke-dashoffset="5.5"/>
<path d="M164.9 35.6l4 12.8M174.9 35.6l4 12.8M164.9 189l4 12.8M174.9 189l4 12.8" fill="none" stroke="#000" stroke-width=".3" stroke-dasharray="6.3 1.3 1.3 1.3 5.1" stroke-dashoffset="4.1"/>
<path d="M358.2 116.4v15.5" fill="none" stroke="#000" stroke-width=".3" stroke-dasharray="30.5 1.3 1.3 1.3" stroke-dashoffset="24.6"/>
<path d="M230 195.4h-.8M230.8 196.2v.9M230.8 194.6v-.9M231.7 195.4h.8" fill="none" stroke="#000" stroke-width=".3" stroke-dasharray="30.5 1.3 1.3 1.3"/>
<path d="M410 255.7v14.9" fill="none" stroke="#000" stroke-width=".3" stroke-dasharray="30.5 1.3 1.3 1.3" stroke-dashoffset="25"/>
<path d="M403.4 263l12.6-.1" fill="none" stroke="#000" stroke-width=".3" stroke-dasharray="30.5 1.3 1.3 1.3" stroke-dashoffset="26.1"/>
<path d="M216 248v5" fill="none" stroke="#000" stroke-width=".3" stroke-dasharray="30.5 1.3 1.3 1.3" stroke-dashoffset="29.9"/>
<path d="M108.8 52.8v-21.7M134.6 52.8v-21.7M220.5 52.8v-21.7M246.3 52.8v-21.7" fill="none" stroke="#f00" stroke-width=".3" stroke-dasharray="30.5 1.3 1.3 1.3" stroke-dashoffset="21.6"/>
<g fill="#000">
<path d="M344.1 129.1l.5-.4-.3 .6z"/>
<path d="M154.4 31.2l.2 .6h-.3zM154.3 52.2h.3l-.2 .6z"/>
<path d="M255.9 26.4l.6 .2-.6 .1zM246.3 26.6l.6-.2v.3zM219.9 18.2l.6 .1-.6 .2zM134.6 18.3l.6-.1v.3zM255.9 151.9l.6 .1-.6 .2zM230.8 152l.6-.1v.3z"/>
<path d="M83.6 101.5l.6-.2v.3zM255.9 101.3l.6 .2-.6 .1zM122.1 26.1l.6-.1v.3zM146.5 26l.6 .1-.6 .2zM112.1 22.5l.6-.2v.3zM156.5 22.3l.6 .2-.6 .1zM122.5 53.5l.2 .6 .3-.1zM134.8 53.7v.6l.3-.1zM83.6 22.5l.6-.1v.3zM108.2 22.4l.6 .1-.6 .2zM83.6 18.3l.6-.1v.3zM134 18.2l.6 .1-.6 .2zM111.7 207.6l-.1 .6h.3zM230.8 207.6l-.2 .6h.4zM112.5 195.4l.6 .2v-.3zM83.6 152l.6-.1v.3zM111 151.9l.6 .1-.6 .2z"/>
<path d="M358.1 132.9l.6-.2v.3zM371.2 132.7l.6 .2-.6 .1z"/>
<path d="M357.5 132.7l.6 .2-.6 .1zM344.6 132.9l.6-.2v.3z"/>
<path d="M378.7 129.6h.3l-.1 .6zM378.9 104.2l.1 .6h-.3z"/>
<path d="M111.6 152l.6-.1v.3zM144.4 151.9l.6 .1-.6 .2z"/>
<path d="M145 152l.6-.1v.3zM196.9 151.9l.6 .1-.6 .2z"/>
<path d="M197.5 152l.6-.1v.3zM230.2 151.9l.6 .1-.6 .2z"/>
<path d="M260.4 184.1l.1 .6h-.3zM260.2 206.2h.3l-.1 .6zM263.6 181.7l.2 .6h-.3zM263.5 208.5h.3l-.2 .6z"/>
<path d="M337.7 191.4l.1 .6h-.3zM337.5 195.9h.3l-.1 .6z"/>
<path d="M343 189.7l.6 .1-.6 .2zM341.7 189.8l.6-.1v.3z"/>
</g>
<g font-size="6.3">
<text x="282.1" y="250.3">名称</text>
<text x="347.1" y="250.3">图号</text>
<text x="282.1" y="260.3">材质</text>
<text x="347.1" y="260.3">质量</text>
<text x="383.3" y="262.1">视</text>
<text x="383.3" y="269.9">图</text>
<text x="282.1" y="270.3">版次</text>
<text x="347.1" y="270.3">比例</text>
</g>
<g font-size="4.2">
<text x="4.8" y="237.6">注意：1.行走平行度（正面+侧面），450行程内，≤±0.03mm，1000行程内，≤±0.05mm。</text>
<text x="12.2" y="243.3">2.本体形变，450行程内，≤±0.03mm，1000行程内，≤±0.05mm。</text>
<text x="18.6" y="251.3">型号/规格</text>
<text x="69.5" y="251.3">GTH8-1000-BL-M20-C4</text>
<text x="300.8" y="249.5">GTH8-1000-BL-M20-C4</text>
<text x="14.4" y="258.3">螺杆型号/规格</text>
<text x="19.7" y="263.9">有效行程</text>
<text x="63.7" y="258.3">1605</text>
<text x="85.5" y="263.9">1000</text>
<text x="89.9" y="258.3">1610</text>
<text x="111.7" y="258.3">1620</text>
<text x="19.7" y="269.5">精度等级</text>
<text x="87.6" y="269.5">C7</text>
<text x="259" y="267">2022/9/23</text>
<text x="19.7" y="275.2">马达容量</text>
<text x="70.6" y="275.2">200/400W（无刹车）</text>
<text x="15.5" y="280.8">重复定位精度</text>
<text x="86.7" y="280.8">0.02</text>
<text x="9.1" y="286.4">感应开关方式及数量</text>
<text x="72.7" y="286.4">外挂型三只（C4）</text>
<text x="15.5" y="292">建议最快速度</text>
<text x="60.5" y="292">250MM/S</text>
<text x="86.7" y="292">500MM/S</text>
<text x="106.4" y="292">1000MMM/S</text>
</g>
<g font-size="4.1">
<text x="359.8" y="190.7">I</text>
<text x="234" y="196.9">I</text>
<text x="355.7" y="195.9">1 : 1</text>
</g>
<g font-size="3.5">
<text x="46.3" y="23.8">75.50 滑台极限位置 1</text>
<text x="98.3" y="19.6">153 滑台原点位置</text>
<text x="136.6" y="23.7">135</text>
<text x="169.4" y="19.6">1000 有效行程</text>
<text x="137.5" y="27.4">75</text>
<text x="258.3" y="27.8">30.50 滑台极限位置 1</text>
<text x="155.7" y="43.3" transform="rotate(-90 155.7 43.3)">65</text>
<text x="138.6" y="61.1">2 x</text>
<text x="150.3" y="61.1">5</text>
<text x="158.7" y="61.1">8</text>
<text x="132.7" y="67.8">4 x M6 贯穿</text>
<text x="178.1" y="102.7">1261</text>
<text x="380.2" y="119.8" transform="rotate(-90 380.2 119.8)">78</text>
<text x="328.8" y="133.4">基准面</text>
<text x="347.2" y="134.1">40.70</text>
<text x="363.8" y="134.1">41</text>
<text x="95.6" y="153.3">84</text>
<text x="123" y="153.3">100</text>
<text x="166.4" y="153.3">900</text>
<text x="210.1" y="153.3">100</text>
<text x="240.7" y="153.3">77</text>
<text x="346.6" y="191.1">2</text>
<text x="114.4" y="194.9">2 x</text>
<text x="126" y="194.9">5 H7</text>
<text x="139.8" y="194.9">4</text>
<text x="261.7" y="196.7" transform="rotate(-90 261.7 196.7)">68</text>
<text x="264.9" y="196.7" transform="rotate(-90 264.9 196.7)">82</text>
<text x="337.2" y="209" transform="rotate(-90 337.2 209)">+0.012</text>
<text x="340.7" y="207.2" transform="rotate(-90 340.7 207.2)">0</text>
<text x="88.1" y="213.9">20 x M6</text>
<text x="106.5" y="213.9">15</text>
<text x="233.3" y="213.9">4 x M6</text>
<text x="248.1" y="213.9">15</text>
<text x="340.7" y="212.5" transform="rotate(-90 340.7 212.5)">5</text>
<text x="93.3" y="217.4">5.40 贯穿</text>
<text x="236.7" y="217.4">5.40 贯穿</text>
<text x="221.4" y="246.8">1</text>
<text x="221.4" y="251.8">2</text>
<text x="218.8" y="256.8">序号</text>
<text x="232.2" y="256.8">修 订 版 次</text>
<text x="257.5" y="256.8">设计变更编号</text>
<text x="228.2" y="261.8">设</text>
<text x="240.1" y="261.8">计</text>
<text x="252" y="261.8">变</text>
<text x="263.9" y="261.8">更</text>
<text x="219.1" y="266.7">设 计</text>
<text x="368.3" y="269.3">1:3</text>
<text x="219.1" y="271.7">校 核</text>
<text x="219.1" y="276.7">批 准</text>
<text x="222.9" y="282.7">技术要求：</text>
<text x="231.8" y="287.3">1、未标注公差全部 0.1</text>
<text x="231.7" y="291.8">2、未标注倒角全部C0.3</text>
</g>
</svg>
